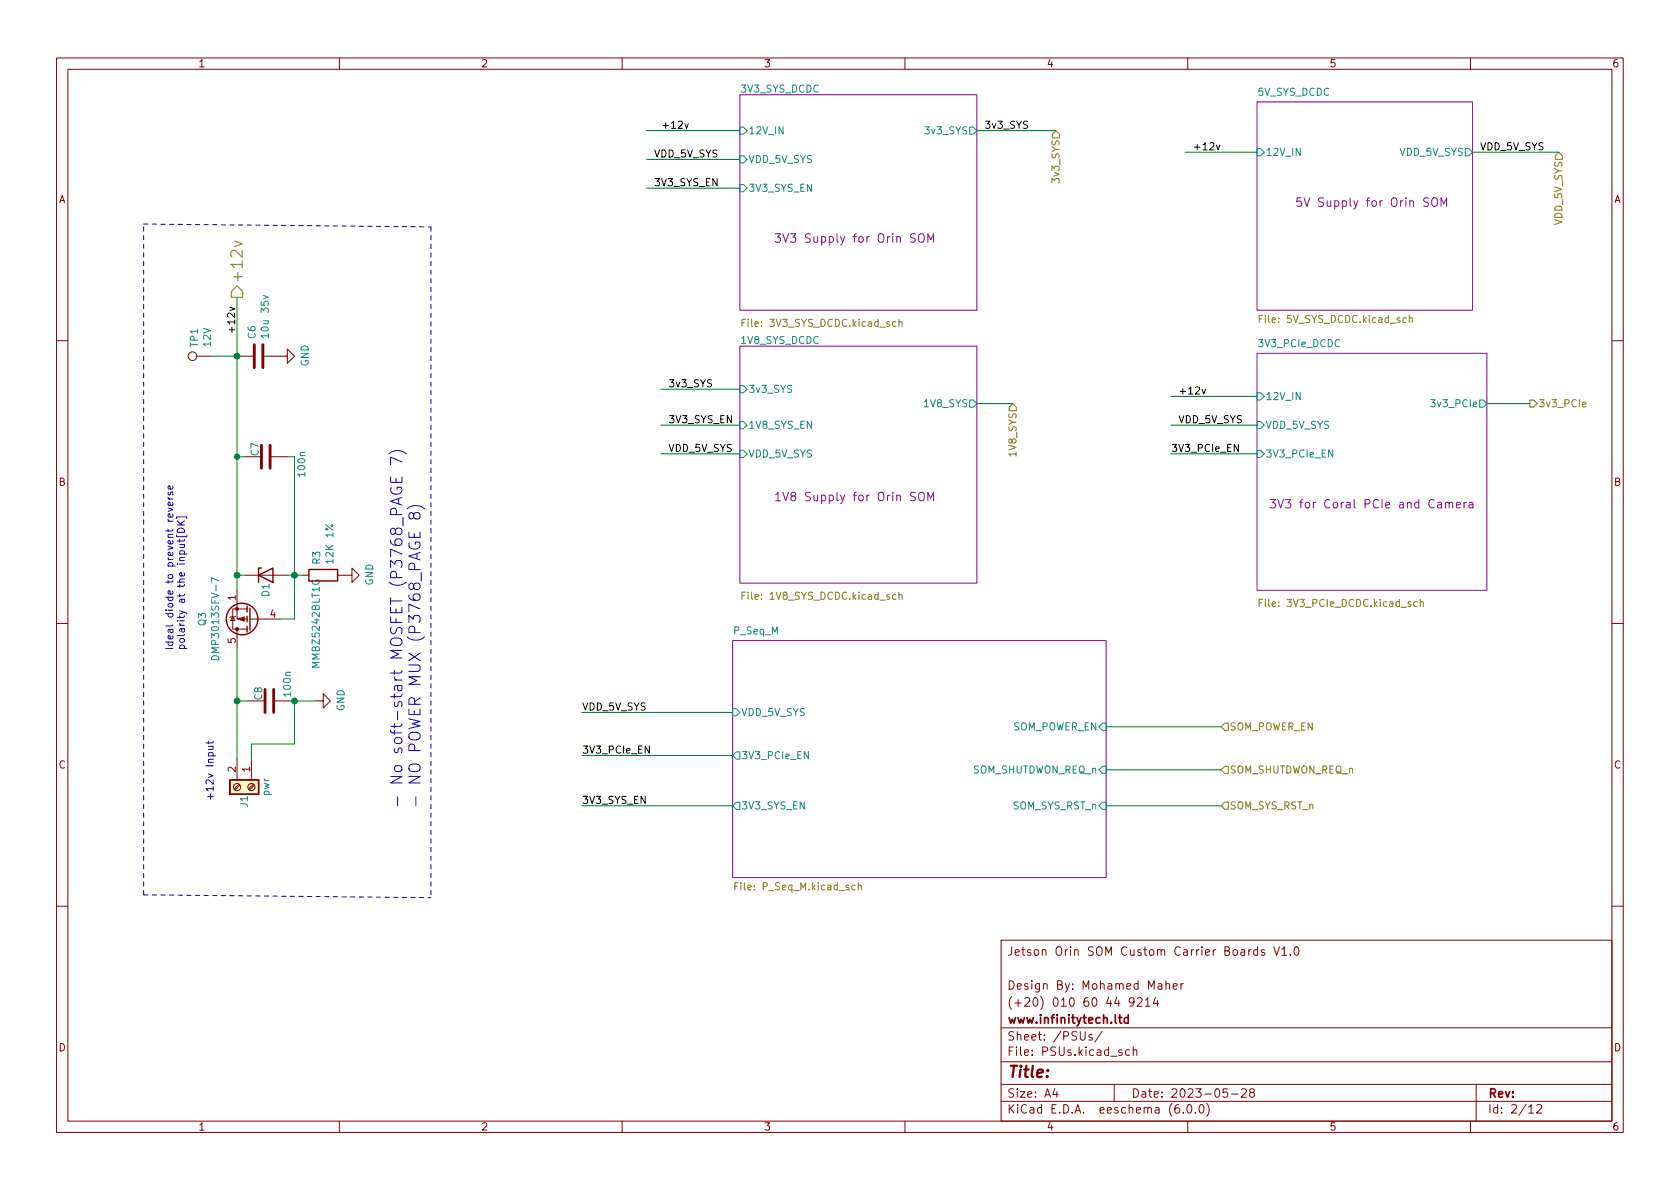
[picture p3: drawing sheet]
<svg xmlns="http://www.w3.org/2000/svg" width="297mm" height="210mm" viewBox="0 0 297 210" stroke-linecap="round" stroke-linejoin="round" font-family="sans-serif">
<g fill="none" stroke="#840000" stroke-width=".18">
<path d="M10 10.2h277v190.1h-277zM12 12.2h273v186.1h-273zM60 10.2v2M110 10.2v2M160 10.2v2M210 10.2v2M260 10.2v2M10 60.2h2M34.8 63h2.5M41.9 63h2.8M46.7 63h4.1v-1.3l1.3 1.3-1.3 1.3v-1.3M285 60.2h2"/>
<path d="M43.2 80.8h2.8M48 80.8h2.8M10 110.2h2M41.1 109.1l.4 .6h-.7zM41.7 109l-.2 .1h-.7l-.2 .1M41.9 104.4v5.1h1.8M41.9 111.2v3.3M43.2 101.7h7.6M43.7 107.7h-2.6v3.5h2.6M44.2 109.5h5.3M53.3 101.7h1.3M59.7 101.7h2.5v-1.2l1.3 1.2-1.3 1.3v-1.3"/>
<path d="M285 110.2h2M41.9 134.1v3.8M42.2 138.7l-.8 .8M42.4 138.8l-.8 .9M43.8 123.9h2.8M44.4 134.1v3.8M44.8 138.7l-.9 .8M45 138.8l-.9 .9M48.6 123.9h2.8M55.9 123.9h1.2v-1.2l1.3 1.2-1.3 1.3v-1.3M10 160.2h2M177 166.3h108v32h-108z"/>
<path d="M200.5 177.1l-.3 .3-.4-.1-.2-.2 .2-.6 .4-.1 .2 .2a.99 .99 0 0 1-.3 1.3h-.3M201.1 176.6l.5-.2 .3 .2v.3l-.9 1h.9M202.5 176.9l.4-.5v1.5M202.5 177.9h.9M204.3 176.4l-.4 1h1M204.6 176.9v1M204.8 174h.6v.9M205.4 174.3l-.5 .1a.29 .29 0 0 0-.2 .2 .29 .29 0 0 0 .2 .3h.5M206.1 174.1l.3-.2 .3 .1 .1 .9M206.1 173.4v1.5M207.4 174.4l.7-.1v-.3l-.5-.1-.2 .2 .1 .8h.6M208.8 173.9v1"/>
<path d="M209.2 173.9l-.3 .1-.1 .2M222.4 168l-.5-.1-.3 .3v.4l.2 .3h.6M222.4 167.4v1.5M223.6 168l-.4-.1-.2 .2 .1 .3 .5 .1v.4h-.6M225.2 167.4l.5 1.5 .5-1.5M226.6 167.9l.5-.5v1.5M226.6 168.9h.9M228.1 168.8v.1M228.9 167.6l.2-.2a.81 .81 0 0 1 .6 .7 .81 .81 0 0 1-.3 .8h-.1a.81 .81 0 0 1-.4-1.3zM285 160.2h2M60 198.3v2M110 198.3v2"/>
<path d="M160 198.3v2M177 194.8h108M177 191.8h108M177 187.8h108M177 181.8h108M186.5 192.5l-.4 1h1M186.9 193v1M193.1 183l-.4-.1-.2 .2 .1 .3 .5 .1v.4h-.6M194.9 182.4l-1.3 1.9M197 191.8v3M198.4 185.7l-.4-.1-.2 .2 .1 .3 .5 .1v.4h-.6M199.7 185.7l-.4-.1-.3 .3v.4l.1 .3h.6"/>
<path d="M200.4 185.8l.2-.2 .3 .1 .1 .9M200.4 185.1v1.5M208.4 195.3a.59 .59 0 0 0-.7 .7v.5l.2 .3h.4l.2-.1 .1-.5-.2-.2-.4-.1-.3 .3M209.2 196.7v.1M210 198.3v2M210.1 195.4l.1-.1a.81 .81 0 0 1 .6 .7 .81 .81 0 0 1-.3 .8h-.1a.81 .81 0 0 1-.6-.6 .81 .81 0 0 1 .3-.8zM211.4 196.7v.1M212.1 195.5l.3-.2a.81 .81 0 0 1 .5 .7 .81 .81 0 0 1-.3 .8h-.1a.81 .81 0 0 1-.4-1.3zM213.4 195.1a1.72 1.72 0 0 1 0 2.3M217 192.5h-.7l-.1 .7 .2-.1 .5 .1 .2 .2-.1 .5-.2 .1-.6-.1M217.7 193.5h1.2M219.5 192.7l.6-.2 .2 .2 .1 .3-1 1h1"/>
<path d="M221.2 193.2l-.3-.3 .1-.2 .2-.2 .4 .1 .2 .2-.1 .2-.6 .2-.2 .3 .1 .4 .2 .1h.4l.2-.3-.1-.4-.2-.1M260 198.3v2M261 191.8v6.5M270.3 195.8l.4-.5v1.5M270.3 196.8h.9M271.7 195.5l.6-.2 .2 .2 .1 .3-.9 1h.9"/>
<circle cx="34" cy="63" r=".76"/>
<circle cx="41.9" cy="139.2" r=".63"/>
<circle cx="44.4" cy="139.2" r=".63"/>
</g>
<path d="M199.5 179.4v1.5M199.5 180l-.4-.1-.3 .3v.4l.1 .3h.6" fill="none" stroke="#840000" stroke-width=".3"/>
<g fill="#fff" stroke="#fff" stroke-width=".18">
<path d="M130.8 61.2h41.9v41.9h-41.9z"/>
<path d="M222.2 62.5h40.7v41.9h-40.7z"/>
<path d="M222.2 18h38.1v36.9h-38.1z"/>
<path d="M130.8 16.8h41.9v38.1h-41.9z"/>
<path d="M129.5 113.3h66.1v41.9h-66.1z"/>
</g>
<g fill="none" stroke="#840084" stroke-width=".18">
<path d="M130.8 16.8h41.9v38.1h-41.9zM222.2 18h38.1v36.9h-38.1zM230.1 35h-.7l-.1 .7 .2-.1h.5l.1 .2v.5l-.2 .2-.6-.2M253.2 35.2a.5 .5 0 0 1 .6-.2 .5 .5 0 0 1 .3 .5v.5a.5 .5 0 0 1-.5 .5 .5 .5 0 0 1-.5-.5zM254.8 36.5v-1.5l.5 1.1 .5-1.1v1.5M137.1 41.3h.9l-.5 .6 .4 .2v.6l-.2 .1h-.4l-.2-.1M162.5 41.6a.5 .5 0 0 1 .6-.3 .5 .5 0 0 1 .3 .5v.5a.5 .5 0 0 1-.5 .6 .5 .5 0 0 1-.5-.6zM164.1 42.8v-1.5l.5 1.1 .5-1.1v1.5M130.8 61.2h41.9v41.9h-41.9zM222.2 62.5h40.7v41.9h-40.7zM137.1 87.5l.5-.4v1.5M137.1 88.6h.9"/>
<path d="M162.5 87.3a.5 .5 0 0 1 .6-.2 .5 .5 0 0 1 .3 .5v.5a.5 .5 0 0 1-.5 .5 .5 .5 0 0 1-.5-.5zM164.1 88.6v-1.5l.5 1 .5-1v1.5M224.6 88.3h.9l-.5 .6 .4 .1v.7l-.2 .1h-.4l-.2-.1M225.9 88.3l.5 1.5 .5-1.5M257.5 89.3l.7-.1-.1-.3-.4-.1-.2 .2 .1 .8h.5M258.9 88.8v1M259.3 88.8l-.3 .1-.1 .2M259.8 88.9h.6v.9M260.4 89.2l-.5 .1a.29 .29 0 0 0-.2 .2 .29 .29 0 0 0 .2 .3h.5M129.5 113.3h66.1v41.9h-66.1z"/>
</g>
<g fill="none" stroke="#008484" stroke-width=".18">
<path d="M130.8 22.5h.6l.7 .6-.7 .6h-.6zM130.8 32.6h.6l.7 .7-.7 .6h-.6zM130.8 27.6h.6l.7 .6-.7 .6h-.6zM171.4 22.5h.7l.6 .6-.6 .6h-.7zM222.2 26.3h.7l.6 .6-.6 .7h-.7zM259.1 26.3h.6l.6 .6-.6 .7h-.6zM46.6 52.2l.8 .3-.8 .3M47.4 59.4h-1.2l.3 .3M47.4 59v.7M130.8 68.2h.6l.7 .6-.7 .7h-.6zM130.8 74.5h.6l.7 .7-.7 .6h-.6zM130.8 79.6h.6l.7 .7-.7 .6h-.6z"/>
<path d="M171.4 70.7h.7l.6 .7-.6 .6h-.7zM222.2 69.5h.7l.6 .6-.6 .6h-.7zM222.2 79.6h.7l.6 .7-.6 .6h-.7zM222.2 74.5h.7l.6 .7-.6 .6h-.7zM252.9 70.7h.8l-.4 .5 .4 .1v.5l-.2 .1-.6-.1M261.6 70.7h.7l.6 .7-.6 .6h-.7zM37.6 116.1a.66 .66 0 0 1 .7-.1 .66 .66 0 0 1 .4 .7h-1.3zM38.7 102.7l-1.3-.5v.8M55.2 102.6a.59 .59 0 0 0 .6 .7 .59 .59 0 0 0 .6-.7h-.5v.2M129.5 125.3h.7l.6 .7-.6 .6h-.7zM130.2 133h.6v1.2h-.6l-.7-.6zM194.9 127.9h.7v1.3h-.7l-.6-.7z"/>
<path d="M194.9 135.5h.7v1.3h-.7l-.6-.7zM130.2 141.9h.6v1.2h-.6l-.7-.6zM194.9 141.9h.7v1.2h-.7l-.6-.6z"/>
</g>
<g fill="none" stroke="#848400" stroke-width=".18">
<path d="M186.7 23.1l.6 .6v.7h-1.2v-.7zM275 27.6l.6-.7 .6 .7v.6h-1.2zM40.9 51.6l1-1 1 1v1h-2zM41.5 42.6l1.3 .5-1.3 .5M131.2 57.1h.4M131.8 56.5h-.6v1.2M158.4 56.9h-.4l-.2 .2 .1 .6h.5M159 57l.1-.1h.3l.1 .8M159 56.5v1.2M222.6 56.4h.5M223.2 55.8h-.6v1.2M249.2 56.3l.2-.1 .3 .1v.7"/>
<path d="M249.2 55.8v1.2M179.1 71.4l.6 .6v.6h-1.3v-.6zM270.5 70.7h.6l.7 .7-.7 .6h-.6zM279.8 71.5l.6-.1-.1-.2-.3-.1-.2 .2v.6h.5M131.2 105.3h.4M131.8 104.7h-.6v1.3M158.4 105.2l-.4-.1-.2 .3 .1 .5h.5M159 105.3l.1-.2 .3 .1 .1 .8M159 104.7v1.3M222.6 106.6h.5M223.2 106h-.6v1.3M250.6 106.5l-.4-.1-.2 .3 .1 .5h.5"/>
<path d="M251.1 106.5l.2-.1 .3 .1 .1 .8M251.1 106v1.3M215.9 136.1l.6-.6h.7v1.3h-.7zM216.5 127.9h.7v1.3h-.7l-.6-.7zM129.9 156.7h.4M130.5 156.1h-.6v1.3M151.2 156.6l-.4-.1-.2 .3 .1 .5h.5M151.8 156.6l.1-.1 .3 .1 .1 .8M151.8 156.1v1.3M216.5 141.9h.7v1.2h-.7l-.6-.6z"/>
</g>
<g fill="none" stroke="#840000" stroke-width=".25">
<path d="M43.7 107.2v1M43.7 109v1M43.7 110.7v1.1M44.2 107.6v3.8M45.7 101.7l2.6-1.2v2.5zM46.2 100.5h-.5v2.5M54.6 100.7h5.1v2h-5.1zM40.6 137.9h5.1v2.6h-5.1z"/>
<circle cx="42.8" cy="109.5" r="2.79"/>
</g>
<path d="M45 61v4M46.2 78.7v4.1M46.5 61v4M47.8 78.7v4.1M46.9 121.9v4.1M48.4 121.9v4.1" fill="none" stroke="#840000" stroke-width=".51"/>
<path d="M40.6 137.9h5.1v2.6h-5.1z" fill="#ffffc2" stroke="#ffffc2" stroke-width=".18"/>
<g fill="#840000" stroke="#840000" stroke-width=".18">
<path d="M42.2 109.5l1-.4v.7z"/>
<circle cx="41.9" cy="107.7" r=".25"/>
<circle cx="41.9" cy="111.2" r=".25"/>
</g>
<path d="M121.1 21.9l.3 .8 .3-.8M215.1 25.7l.3 .8 .3-.8M40.7 54.3l.8 .3-.8 .3M212.5 68.8l.3 .9 .3-.9" fill="none" stroke="#000" stroke-width=".18"/>
<g fill="none" stroke="#0000c2" stroke-width=".18">
<path d="M29.7 89.8l.9 .3-.9 .3M29.7 87.9l.3 .3M29.7 88.2h.9M29.8 87l-.1 .3 .2 .2h.2l.1-.5h.3v.5M30.5 90.9l.1 .4-.2 .2-.6-.1v-.5h.2l.1 .6M30.5 88.9l.1 .3-.2 .2-.6-.1v-.4l.2-.1 .1 .6M30.5 86l.1 .3-.2 .2-.6-.1v-.4l.2-.1 .1 .6M31.2 94.6v.3h1.8v-.3M31.2 91.7v-.3h1.8v.3M31.3 92.8h1.3M31.3 92.1l.8 .7M31.4 93.6a.68 .68 0 0 1 .8-.2 .68 .68 0 0 1 .4 .7h-1.3z"/>
<path d="M31.8 95.4v.5M32.6 95.4l-.2 .3h-1.1M32.6 92.1l-.7 .6M68.8 80.3a2.29 2.29 0 0 1 3 0M69.1 84.3v1h2v-1M69.2 86.3a.82 .82 0 0 0 .1 .9 .82 .82 0 0 0 .9 .2 .75 .75 0 0 0 .8-.4 .75 .75 0 0 0-.1-.8h-.7v.3M70 84.6v.7M70.1 91v-.7a.54 .54 0 0 0-.5-.4 .54 .54 0 0 0-.5 .4v.7h2M70.5 88.2v.9M71.1 88l-2 .6 2 .7M71.1 81.7l-2-.9v1.4M72 90a2.29 2.29 0 0 1 3 0"/>
<path d="M72.3 94.1v.9h2v-.9M73.1 91l.4-.4h.4l.3 .2 .1 .6-.4 .4h-.4l-.4-.4-.1-.6-.3-.2-.4 .4 .1 .6a.41 .41 0 0 0 .4 .2 .41 .41 0 0 0 .3-.4M73.2 94.3v.7M36.8 132h.9M36.8 131.1v.5M37.6 132l.1 .2-.1 .3h-.8M37.7 131.1l-.2 .3h-1.1"/>
</g>
<path d="M25.4 39.6l50.8 .5M76.2 40.1v118.6M25.4 158.2l50.8 .5M25.4 158.2v-118.6" fill="none" stroke="#0000c2" stroke-width=".18" stroke-dasharray=".8 .8"/>
<g fill="none" stroke="#008400" stroke-width=".18">
<path d="M114.3 23.1h16.5M114.3 33.3h16.5M114.3 28.2h16.5M172.7 23.1h14M209.5 26.9h12.7M260.3 26.9h15.3M41.9 52.6v51.8M37.3 63h4.6M116.8 75.2h14M116.8 68.8h14M172.7 71.4h6.4M207 75.2h15.2"/>
<path d="M207 70.1h15.2M262.9 71.4h7.6M41.9 80.8h1.3M50.8 80.8h1.3v28.7h-2.6M116.8 80.3h14M207 80.3h15.2M41.9 114.5v19.6M41.9 101.7h1.3M50.8 101.7h2.5M41.9 123.9h1.9M51.4 123.9h4.5M52.1 123.9v7.7h-7.7v2.5"/>
<path d="M102.9 126h26.6M102.9 133.6h26.6M195.6 128.5h20.3M195.6 136.1h20.3M102.9 142.5h26.6M195.6 142.5h20.3"/>
</g>
<g fill="#008400" stroke="#008400" stroke-width=".18">
<circle cx="52.1" cy="123.9" r=".51"/>
<circle cx="52.1" cy="101.7" r=".51"/>
<circle cx="41.9" cy="123.9" r=".51"/>
<circle cx="41.9" cy="80.8" r=".46"/>
<circle cx="41.9" cy="101.7" r=".51"/>
<circle cx="41.9" cy="63" r=".51"/>
</g>
<text font-size="2.8" fill="#848400" x="42.9" y="50.3" transform="rotate(-90 42.9 50.3)">+12v</text>
<g font-size="2.8" fill="#0000c2">
<text x="71.2" y="143" transform="rotate(-90 71.2 143)">- No soft-start MOSFET (P3768_PAGE 7)</text>
<text x="74.4" y="143" transform="rotate(-90 74.4 143)">- NO POWER MUX (P3768_PAGE 8)</text>
</g>
<text font-size="2.8" fill="#840000" x="178" y="190.6">Title:</text>
<g font-size="2.1" fill="#840084">
<text x="230.7" y="36.6">5V Supply for Orin SOM</text>
<text x="138.7" y="42.9">3V3 Supply for Orin SOM</text>
<text x="138.7" y="88.6">1V8 Supply for Orin SOM</text>
<text x="227.2" y="89.9">3V3 for Coral PCIe and Camera</text>
</g>
<g font-size="2.1" fill="#840000">
<text x="178" y="169">Jetson Orin SOM Custom Carrier Boards V1.0</text>
<text x="178" y="178">(+20) 010 60 44 9214</text>
<text x="178" y="175">Design By: Mohamed Maher</text>
<text x="178" y="184">Sheet: /PSUs/</text>
<text x="178" y="181">www.infinitytech.ltd</text>
<text x="178" y="186.7">File: PSUs.kicad_sch</text>
<text x="178" y="196.9">KiCad E.D.A. eeschema (6.0.0)</text>
<text x="178" y="194.1">Size: A4</text>
<text x="200" y="194.1">Date: 2023-05-28</text>
<text x="263" y="194.1">Rev:</text>
<text x="263" y="196.9">Id: 2/12</text>
</g>
<g font-size="1.8" fill="#840000">
<text x="35" y="11.9">1</text>
<text x="85" y="11.9">2</text>
<text x="135" y="11.9">3</text>
<text x="185" y="11.9">4</text>
<text x="235" y="11.9">5</text>
<text x="285" y="11.9">6</text>
<text x="10.3" y="35.9">A</text>
<text x="285.3" y="35.9">A</text>
<text x="10.3" y="85.9">B</text>
<text x="285.3" y="85.9">B</text>
<text x="41.7" y="106.2" transform="rotate(-90 41.7 106.2)">1</text>
<text x="41.7" y="113.8" transform="rotate(-90 41.7 113.8)">5</text>
<text x="47.8" y="109.2">4</text>
<text x="10.3" y="135.9">C</text>
<text x="41.7" y="136.5" transform="rotate(-90 41.7 136.5)">2</text>
<text x="44.2" y="136.5" transform="rotate(-90 44.2 136.5)">1</text>
<text x="285.3" y="135.9">C</text>
<text x="10.3" y="185.9">D</text>
<text x="285.3" y="185.9">D</text>
<text x="35" y="199.9">1</text>
<text x="85" y="199.9">2</text>
<text x="135" y="199.9">3</text>
<text x="185" y="199.9">4</text>
<text x="235" y="199.9">5</text>
<text x="285" y="199.9">6</text>
</g>
<g font-size="1.8" fill="#008484">
<text x="131" y="16.4">3V3_SYS_DCDC</text>
<text x="222.4" y="16.9">5V_SYS_DCDC</text>
<text x="132.3" y="23.7">12V_IN</text>
<text x="163.8" y="23.7">3v3_SYS</text>
<text x="132.3" y="28.8">VDD_5V_SYS</text>
<text x="223.7" y="27.6">12V_IN</text>
<text x="247.5" y="27.6">VDD_5V_SYS</text>
<text x="132.3" y="33.9">3V3_SYS_EN</text>
<text x="45.2" y="59.9" transform="rotate(-90 45.2 59.9)">C6</text>
<text x="47.5" y="59.3" transform="rotate(-90 47.5 59.3)">10u 35v</text>
<text x="35" y="61.3" transform="rotate(-90 35 61.3)">TP1</text>
<text x="37.3" y="61.3" transform="rotate(-90 37.3 61.3)">12V</text>
<text x="54.6" y="64.8" transform="rotate(-90 54.6 64.8)">GND</text>
<text x="131" y="60.8">1V8_SYS_DCDC</text>
<text x="222.6" y="61.4">3V3_PCIe_DCDC</text>
<text x="132.3" y="69.5">3v3_SYS</text>
<text x="223.7" y="70.7">12V_IN</text>
<text x="132.3" y="75.8">1V8_SYS_EN</text>
<text x="163.6" y="72">1V8_SYS</text>
<text x="223.7" y="75.8">VDD_5V_SYS</text>
<text x="253.6" y="72">3v3_PCIe</text>
<text x="45.7" y="80.6" transform="rotate(-90 45.7 80.6)">C7</text>
<text x="132.3" y="80.9">VDD_5V_SYS</text>
<text x="223.7" y="80.9">3V3_PCIe_EN</text>
<text x="54" y="84.1" transform="rotate(-90 54 84.1)">100n</text>
<text x="56.6" y="99.8" transform="rotate(-90 56.6 99.8)">R3</text>
<text x="58.9" y="99.4" transform="rotate(-90 58.9 99.4)">12K 1%</text>
<text x="47.6" y="105.5" transform="rotate(-90 47.6 105.5)">D1</text>
<text x="66" y="103.6" transform="rotate(-90 66 103.6)">GND</text>
<text x="36.4" y="110.6" transform="rotate(-90 36.4 110.6)">Q3</text>
<text x="129.7" y="112.2">P_Seq_M</text>
<text x="38.7" y="115.9" transform="rotate(-90 38.7 115.9)">DMP3013SFV-7</text>
<text x="56.5" y="117.8" transform="rotate(-90 56.5 117.8)">MMBZ5242BLT1G</text>
<text x="46.4" y="123.8" transform="rotate(-90 46.4 123.8)">C8</text>
<text x="51.4" y="123" transform="rotate(-90 51.4 123)">100n</text>
<text x="60.9" y="125.8" transform="rotate(-90 60.9 125.8)">GND</text>
<text x="131" y="126.6">VDD_5V_SYS</text>
<text x="179" y="129.2">SOM_POWER_EN</text>
<text x="131" y="134.2">3V3_PCIe_EN</text>
<text x="171.8" y="136.8">SOM_SHUTDWON_REQ_n</text>
<text x="43.8" y="142.7" transform="rotate(-90 43.8 142.7)">J1</text>
<text x="47.6" y="140.8" transform="rotate(-90 47.6 140.8)">pwr</text>
<text x="131" y="143.1">3V3_SYS_EN</text>
<text x="179" y="143.1">SOM_SYS_RST_n</text>
</g>
<g font-size="1.8">
<text x="116.8" y="22.8">+12v</text>
<text x="174" y="22.8">3v3_SYS</text>
<text x="115.6" y="27.8">VDD_5V_SYS</text>
<text x="210.8" y="26.6">+12v</text>
<text x="261.6" y="26.6">VDD_5V_SYS</text>
<text x="115.6" y="32.9">3V3_SYS_EN</text>
<text x="41.6" y="59.2" transform="rotate(-90 41.6 59.2)">+12v</text>
<text x="118.1" y="68.5">3v3_SYS</text>
<text x="208.3" y="69.7">+12v</text>
<text x="118.1" y="74.8">3V3_SYS_EN</text>
<text x="208.3" y="74.8">VDD_5V_SYS</text>
<text x="118.1" y="79.9">VDD_5V_SYS</text>
<text x="207" y="79.9">3V3_PCIe_EN</text>
<text x="102.9" y="125.6">VDD_5V_SYS</text>
<text x="102.9" y="133.2">3V3_PCIe_EN</text>
<text x="102.9" y="142.1">3V3_SYS_EN</text>
</g>
<g font-size="1.8" fill="#848400">
<text x="187.3" y="32" transform="rotate(-90 187.3 32)">3v3_SYS</text>
<text x="276.2" y="39.8" transform="rotate(-90 276.2 39.8)">VDD_5V_SYS</text>
<text x="131.9" y="57.8">File: 3V3_SYS_DCDC.kicad_sch</text>
<text x="223.2" y="57.1">File: 5V_SYS_DCDC.kicad_sch</text>
<text x="272" y="72">3v3_PCIe</text>
<text x="179.7" y="80.5" transform="rotate(-90 179.7 80.5)">1V8_SYS</text>
<text x="131.9" y="106">File: 1V8_SYS_DCDC.kicad_sch</text>
<text x="223.5" y="107.3">File: 3V3_PCIe_DCDC.kicad_sch</text>
<text x="217.4" y="129.2">SOM_POWER_EN</text>
<text x="217.4" y="136.8">SOM_SHUTDWON_REQ_n</text>
<text x="217.4" y="143.1">SOM_SYS_RST_n</text>
<text x="130.6" y="157.4">File: P_Seq_M.kicad_sch</text>
</g>
<g font-size="1.8" fill="#0000c2">
<text x="30.6" y="115.1" transform="rotate(-90 30.6 115.1)">Ideal diode to prevent reverse</text>
<text x="32.7" y="115.1" transform="rotate(-90 32.7 115.1)">polarity at the input[DK]</text>
<text x="37.8" y="141.7" transform="rotate(-90 37.8 141.7)">+12v Input</text>
</g>
</svg>
